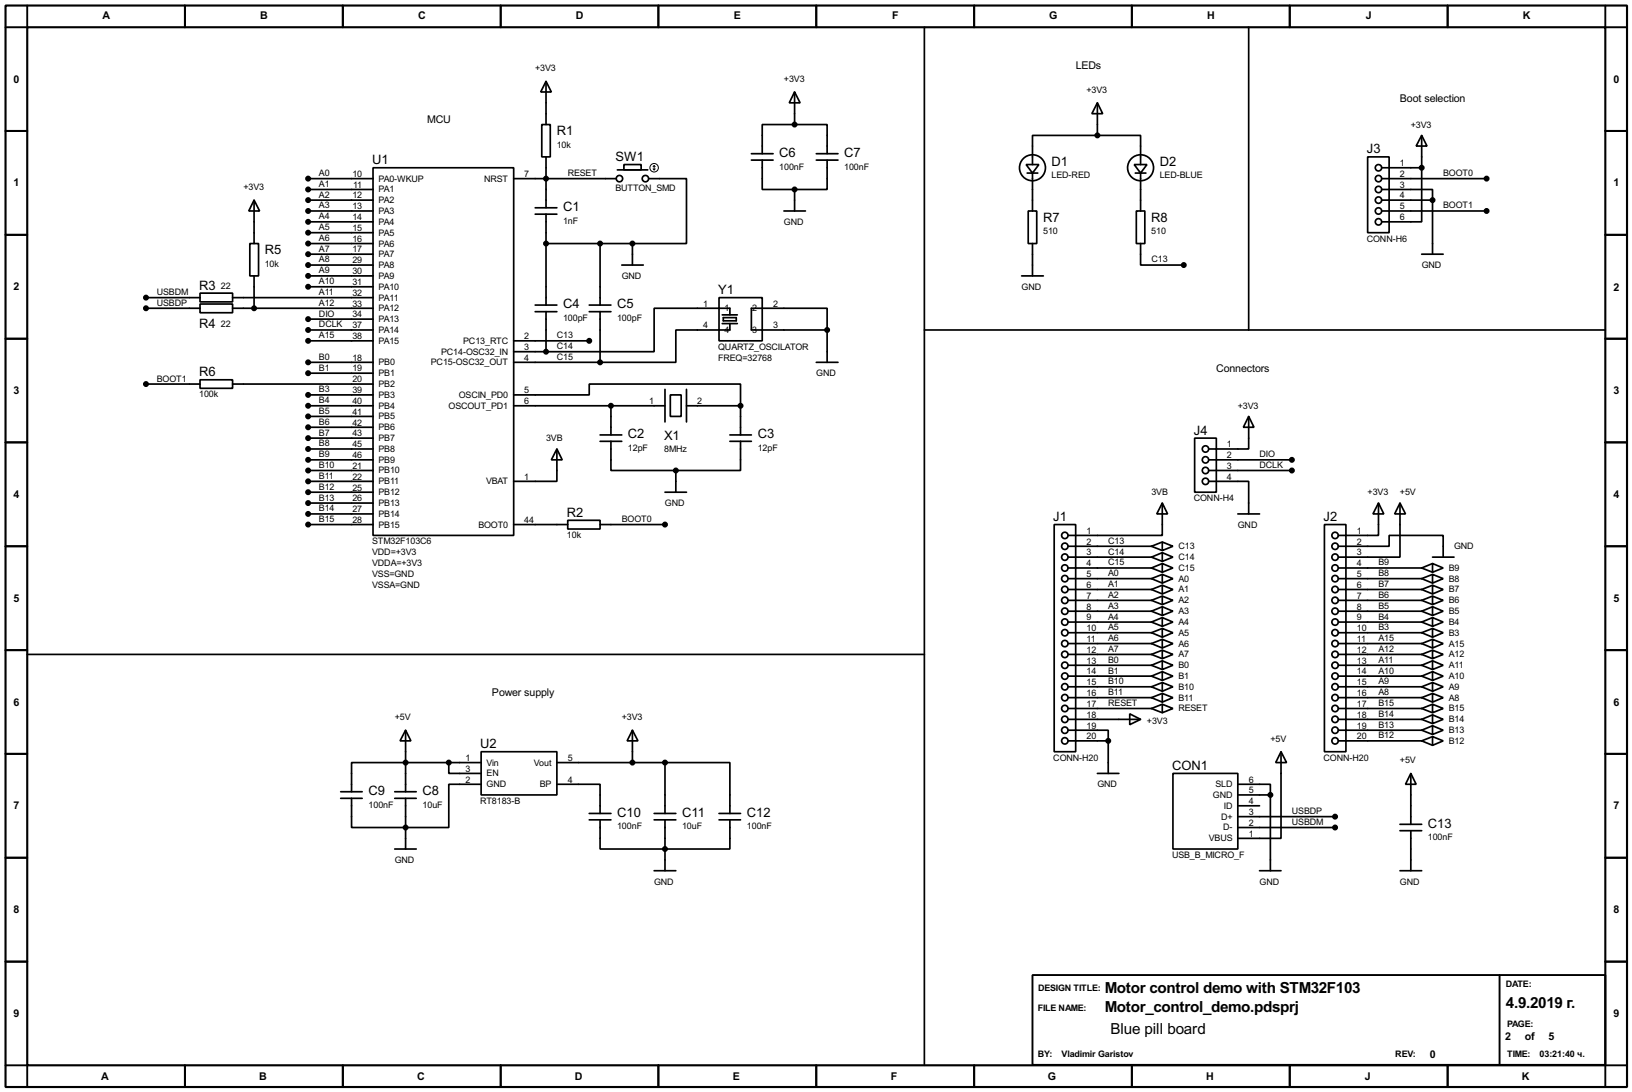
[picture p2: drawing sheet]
<svg xmlns="http://www.w3.org/2000/svg" width="383mm" height="256mm" viewBox="0 0 383 256" stroke-linecap="round" stroke-linejoin="round" font-family="sans-serif">
<path d="M1.3 1.3h381v254h-381zM6.4 6.4h370.8v243.8h-370.8z" fill="none" stroke="#000" stroke-width=".5"/>
<g fill="none" stroke="#000" stroke-width=".45">
<path d="M6.4 1.3v5.1h-5.1M43.5 1.3v5.1M80.6 1.3v5.1M117.7 1.3v5.1M154.7 1.3v5.1M191.8 1.3v5.1M228.9 1.3v5.1M266 1.3v5.1M303.1 1.3v5.1M340.2 1.3v5.1M377.2 1.3v5.1h5.1M1.3 30.8h5.1"/>
<path d="M377.2 30.8h5.1M1.3 55.2h5.1M377.2 55.2h5.1M1.3 79.6h5.1M377.2 79.6h5.1M1.3 103.9h5.1M377.2 103.9h5.1M1.3 128.3h5.1M377.2 128.3h5.1M1.3 152.7h5.1M377.2 152.7h5.1M1.3 177.1h5.1"/>
<path d="M377.2 177.1h5.1M1.3 201.5h5.1M377.2 201.5h5.1M1.3 225.9h5.1M242.6 229h134.6v21.1h-134.6zM352.4 229v21.1M377.2 225.9h5.1M1.3 250.2h5.1v5.1M43.5 250.2v5.1M80.6 250.2v5.1M117.7 250.2v5.1M154.7 250.2v5.1"/>
<path d="M191.8 250.2v5.1M228.9 250.2v5.1M266 250.2v5.1M303.1 250.2v5.1M340.2 250.2v5.1M382.3 250.2h-5.1v5.1"/>
</g>
<g fill="none" stroke="#000" stroke-width=".4">
<path d="M128.3 19.1l1.3 2.5h-2.5zM128.3 19.1v10.2M217.2 6.4v243.8M293.4 6.4v71.1M87.7 39.4h33v86.4h-33zM127.3 29.3h2v7.6h-2zM128.3 36.9v11.9M145.1 39.9h7.1M146.6 38.7h4.1v1.2h-4.1zM176.6 37.6h5.1M176.6 36.1h5.1M179.1 37.6v6.9h7.6"/>
<path d="M186.7 21.6l1.3 2.6h-2.5zM186.7 29.3h-7.6v6.8M186.7 29.3h7.7v6.8M186.7 21.6v7.7M191.8 37.6h5.1M191.8 36.1h5.1M194.4 37.6v6.9h-7.7M241.1 38.7h3l-1.5 2zM257.9 24.2l1.2 2.5h-2.5zM257.9 31.8h-15.3v6.9M257.9 31.8h10.1v6.9M257.9 24.2v7.6"/>
<path d="M266.5 38.7h3l-1.5 2zM321.4 36.9h5v17.8h-5zM324.7 39.4h9.4M334.1 31.8l1.2 2.5h-2.5zM334.1 39.4v12.7h-9.4M334.1 31.8v7.6M58.7 57.2h2.1v7.6h-2.1zM59.7 47l1.3 2.6h-2.5zM59.7 47v10.2M72.4 42h15.3M72.4 57.2h15.3M72.4 44.5h15.3"/>
<path d="M72.4 47h15.3M72.4 49.6h15.3M72.4 52.1h15.3M72.4 54.7h15.3M72.4 59.7h15.3M120.7 42h24.1M125.8 50.3h5.1M125.8 48.8h5.1M128.3 50.3v21.4M128.3 57.2h20.3M141 57.2v14.5M148.6 57.2v5.1"/>
<path d="M152.5 42h8.8v15.2h-12.7M184.2 49.6h5.1M186.7 44.5v5.1M241.4 40.7h2.5M241.6 49.6h2v7.6h-2zM242.6 40.7v8.9M242.6 57.2v7.6M266.8 40.7h2.5M267 49.6h2v7.6h-2zM268 57.2v5.1h10.2M268 40.7v8.9M324.7 44.5h11.9v2.5"/>
<path d="M324.7 42h24.6M324.7 47h11.9M324.7 49.6h24.6M334.1 59.7h5M336.6 47v12.7M34.3 69.9h12.7M34.3 72.4h12.7M47 68.9h7.7v2h-7.7zM47 71.4h7.7v2.1h-7.7zM54.7 69.9h33M54.7 72.4h33M59.7 64.8v7.6"/>
<path d="M72.4 77.5h15.3M72.4 62.3h15.3M72.4 64.8h15.3M72.4 67.4h15.3M72.4 75h15.3M125.8 73.2h5.1M125.8 71.7h5.1M128.3 73.2v9.4M138.5 73.2h5.1M138.5 71.7h5.1M141 73.2v11.9M146.1 62.3h5.1"/>
<path d="M169 69.9h10.1v10.2h-10.1zM169.7 76h3.6M169.7 74h3.6M170 74.6h3v.8h-3zM171.5 76v1.5h-12.7v7.6h-17.8M171.5 74v-1.6h-17.8v10.2h-25.4M176.6 72.4h17.8v5.1h-17.8zM194.4 77.5v7.6M217.2 77.5h160M240.1 64.8h5.1M34.3 90.2h12.7M47 89.2h7.7v2h-7.7z"/>
<path d="M54.7 90.2h33M72.4 85.1h15.3M72.4 95.3h15.3M72.4 80.1h15.3M72.4 87.7h15.3M72.4 92.8h15.3M72.4 97.8h15.3M120.7 92.8h17.8v-2.6h35.5v5.1M120.7 85.1h20.3M120.7 82.6h7.6M120.7 95.3h35.6M120.7 80.1h17.8"/>
<path d="M143.6 95.3v6.9M156.3 91.5v7.6M157.5 92.8h2.6v5h-2.6zM161.3 95.3h12.7M161.3 91.5v7.6M174 95.3v6.9M191.8 85.1h5.1M293.4 97.8l1.3 2.6h-2.5zM293.4 97.8v7.7h-9.4M72.4 100.4h15.3M72.4 102.9h15.3M72.4 105.5h15.3"/>
<path d="M72.4 108h15.3M72.4 110.5h15.3M72.4 113.1h15.3M72.4 115.6h15.3M72.4 118.2h15.3M130.9 105.5l1.2 2.5h-2.5zM130.9 105.5v7.6h-10.2M141 103.7h5.1M141 102.2h5.1M143.6 103.7v6.8h15.2M156.3 115.6h5M158.8 110.5v5.1"/>
<path d="M171.5 103.7h5.1M171.5 102.2h5.1M174 103.7v6.8h-15.2M273.1 118.2l1.3 2.5h-2.6zM273.1 118.2v7.6h-22.1M280.7 102.9h5.1v12.7h-5.1zM284 113.1h9.4v7.6M284 108h19.6M284 110.5h19.6M323.9 118.2l1.3 2.5h-2.6zM323.9 118.2v7.6h-9.4M329 118.2l1.3 2.5h-2.6z"/>
<path d="M329 118.2v12.7h-14.5M72.4 123.2h15.3M72.4 120.7h15.3M120.7 123.2h12.7M133.4 122.2h7.6v2.1h-7.6zM141 123.2h15.3M247.7 123.2h5.1v53.4h-5.1zM251 128.3h19.6M251 130.9h19.6M251 133.4h19.6M251 135.9h19.6M251 138.5h19.6"/>
<path d="M270.6 128.3l2.5 1M270.6 130.9l2.5 1M270.6 133.4l2.5 1M270.6 135.9l2.5 1.1M270.6 138.5l2.5 1M273.1 127.3l2.5 1-2.5 1zM273.1 129.8l2.5 1.1-2.5 1zM273.1 132.4l2.5 1-2.5 1zM273.1 134.9l2.5 1-2.5 1.1zM273.1 137.5l2.5 1-2.5 1zM273.1 127.3l-2.5 1M273.1 129.8l-2.5 1.1"/>
<path d="M273.1 132.4l-2.5 1M273.1 134.9l-2.5 1M273.1 137.5l-2.5 1M290.9 120.7h5.1M311.2 123.2h5.1v53.4h-5.1zM314.5 128.3h11.9v-2.5h12.7v5.1M314.5 133.4h19.6M314.5 135.9h19.6M314.5 138.5h19.6M334.1 133.4l2.5 1M334.1 135.9l2.5 1.1M334.1 138.5l2.5 1"/>
<path d="M336.6 132.4l2.5 1-2.5 1zM336.6 134.9l2.5 1-2.5 1.1zM336.6 137.5l2.5 1-2.5 1zM336.6 130.9h5.1M336.6 132.4l-2.5 1M336.6 134.9l-2.5 1M336.6 137.5l-2.5 1M6.4 153.7h210.8M251 141h19.6M251 143.6h19.6M251 146.1h19.6M251 148.6h19.6"/>
<path d="M251 151.2h19.6M251 153.7h19.6M251 156.3h19.6M251 158.8h19.6M270.6 141l2.5 1M270.6 143.6l2.5 1M270.6 146.1l2.5 1M270.6 148.6l2.5 1.1M270.6 151.2l2.5 1M270.6 153.7l2.5 1M270.6 156.3l2.5 1M270.6 158.8l2.5 1"/>
<path d="M273.1 140l2.5 1-2.5 1zM273.1 142.5l2.5 1.1-2.5 1zM273.1 145.1l2.5 1-2.5 1zM273.1 147.6l2.5 1-2.5 1.1zM273.1 150.2l2.5 1-2.5 1zM273.1 152.7l2.5 1-2.5 1zM273.1 155.2l2.5 1.1-2.5 1zM273.1 157.8l2.5 1-2.5 1zM273.1 140l-2.5 1M273.1 142.5l-2.5 1.1M273.1 145.1l-2.5 1M273.1 147.6l-2.5 1"/>
<path d="M273.1 150.2l-2.5 1M273.1 152.7l-2.5 1M273.1 155.2l-2.5 1.1M273.1 157.8l-2.5 1M314.5 141h19.6M314.5 143.6h19.6M314.5 146.1h19.6M314.5 148.6h19.6M314.5 151.2h19.6M314.5 153.7h19.6M314.5 156.3h19.6M314.5 158.8h19.6"/>
<path d="M334.1 141l2.5 1M334.1 143.6l2.5 1M334.1 146.1l2.5 1M334.1 148.6l2.5 1.1M334.1 151.2l2.5 1M334.1 153.7l2.5 1M334.1 156.3l2.5 1M334.1 158.8l2.5 1M336.6 140l2.5 1-2.5 1zM336.6 142.5l2.5 1.1-2.5 1zM336.6 145.1l2.5 1-2.5 1zM336.6 147.6l2.5 1-2.5 1.1z"/>
<path d="M336.6 150.2l2.5 1-2.5 1zM336.6 152.7l2.5 1-2.5 1zM336.6 155.2l2.5 1.1-2.5 1zM336.6 157.8l2.5 1-2.5 1zM336.6 140l-2.5 1M336.6 142.5l-2.5 1.1M336.6 145.1l-2.5 1M336.6 147.6l-2.5 1M336.6 150.2l-2.5 1M336.6 152.7l-2.5 1M336.6 155.2l-2.5 1.1M336.6 157.8l-2.5 1"/>
<path d="M95.3 171.5l1.3 2.5h-2.6zM95.3 171.5v14.5M105.5 179.1v2.6h7.6M113.1 176.6h17.8v10.1h-17.8zM113.1 179.1h-30.5v6.9M130.9 179.1h25.4M148.6 171.5l1.3 2.5h-2.5zM148.6 171.5v7.6M156.3 179.1h15.2v12M156.3 179.1v12M251 171.5h9.4v2.5M251 174h9.4"/>
<path d="M251 169h17M251 161.3h19.6M251 163.9h19.6M251 166.4h19.6M260.4 174v7.7M265.5 167.7l2.5 1.3-2.5 1.2zM270.6 161.3l2.5 1.1M270.6 163.9l2.5 1M270.6 166.4l2.5 1M273.1 160.3l2.5 1-2.5 1.1zM273.1 162.9l2.5 1-2.5 1zM273.1 165.4l2.5 1-2.5 1z"/>
<path d="M273.1 160.3l-2.5 1M273.1 162.9l-2.5 1M273.1 165.4l-2.5 1M301 176.6l1.3 2.5h-2.5zM301 176.6v20.3h-10.1M314.5 174h19.6M314.5 169h19.6M314.5 161.3h19.6M314.5 163.9h19.6M314.5 166.4h19.6M314.5 171.5h19.6M334.1 161.3l2.5 1.1"/>
<path d="M334.1 163.9l2.5 1M334.1 166.4l2.5 1M334.1 169l2.5 1M334.1 171.5l2.5 1M334.1 174l2.5 1.1M336.6 160.3l2.5 1-2.5 1.1zM336.6 162.9l2.5 1-2.5 1zM336.6 165.4l2.5 1-2.5 1zM336.6 167.9l2.5 1.1-2.5 1zM336.6 170.5l2.5 1-2.5 1zM336.6 173l2.5 1-2.5 1.1zM336.6 160.3l-2.5 1"/>
<path d="M336.6 162.9l-2.5 1M336.6 165.4l-2.5 1M336.6 167.9l-2.5 1.1M336.6 170.5l-2.5 1M336.6 173l-2.5 1M80.1 187.5h5M80.1 186h5M92.8 187.5h5M92.8 186h5M92.8 199.4h5M95.3 187.5v11.9M113.1 184.2h-7.6v10.2h-22.9v-6.9"/>
<path d="M130.9 184.2h10.1v6.9M138.5 192.6h5.1M138.5 191.1h5.1M141 192.6v6.8h30.5v-6.8M153.7 192.6h5.1M153.7 191.1h5.1M156.3 192.6v11.9M169 192.6h5M169 191.1h5M257.9 181.7h5M275.6 181.7h15.3v17.7h-15.3zM290.9 184.2h7.6v2.5"/>
<path d="M290.9 186.7h7.6M290.9 191.8h22.8M290.9 194.4h22.8M290.9 189.3h5.1M298.5 186.7v17.8M329 195.1h5.1M329 193.6h5.1M331.5 181.7l1.3 2.5h-2.5zM331.5 181.7v11.9M331.5 195.1v9.4M153.7 204.5h5.1M296 204.5h5"/>
<path d="M329 204.5h5.1"/>
<circle cx="242.6" cy="39.4" r="3.1"/>
<circle cx="268" cy="39.4" r="3.1"/>
<circle cx="323.9" cy="39.4" r=".75"/>
<circle cx="145.5" cy="42" r=".75"/>
<circle cx="151.6" cy="42" r=".75"/>
<circle cx="323.9" cy="52.1" r=".75"/>
<circle cx="323.9" cy="47" r=".75"/>
<circle cx="323.9" cy="42" r=".75"/>
<circle cx="323.9" cy="49.6" r=".75"/>
<circle cx="323.9" cy="44.5" r=".75"/>
<circle cx="283.2" cy="110.5" r=".75"/>
<circle cx="283.2" cy="113.1" r=".75"/>
<circle cx="283.2" cy="105.5" r=".75"/>
<circle cx="283.2" cy="108" r=".75"/>
<circle cx="250.2" cy="135.9" r=".75"/>
<circle cx="250.2" cy="138.5" r=".75"/>
<circle cx="250.2" cy="133.4" r=".75"/>
<circle cx="250.2" cy="128.3" r=".75"/>
<circle cx="250.2" cy="130.9" r=".75"/>
<circle cx="250.2" cy="125.8" r=".75"/>
<circle cx="313.7" cy="130.9" r=".75"/>
<circle cx="313.7" cy="125.8" r=".75"/>
<circle cx="313.7" cy="128.3" r=".75"/>
<circle cx="313.7" cy="133.4" r=".75"/>
<circle cx="313.7" cy="135.9" r=".75"/>
<circle cx="313.7" cy="138.5" r=".75"/>
<circle cx="250.2" cy="151.2" r=".75"/>
<circle cx="250.2" cy="156.3" r=".75"/>
<circle cx="250.2" cy="158.8" r=".75"/>
<circle cx="250.2" cy="143.6" r=".75"/>
<circle cx="250.2" cy="146.1" r=".75"/>
<circle cx="250.2" cy="153.7" r=".75"/>
<circle cx="250.2" cy="141" r=".75"/>
<circle cx="250.2" cy="148.6" r=".75"/>
<circle cx="313.7" cy="141" r=".75"/>
<circle cx="313.7" cy="151.2" r=".75"/>
<circle cx="313.7" cy="158.8" r=".75"/>
<circle cx="313.7" cy="148.6" r=".75"/>
<circle cx="313.7" cy="143.6" r=".75"/>
<circle cx="313.7" cy="153.7" r=".75"/>
<circle cx="313.7" cy="146.1" r=".75"/>
<circle cx="313.7" cy="156.3" r=".75"/>
<circle cx="250.2" cy="166.4" r=".75"/>
<circle cx="250.2" cy="174" r=".75"/>
<circle cx="250.2" cy="163.9" r=".75"/>
<circle cx="250.2" cy="169" r=".75"/>
<circle cx="250.2" cy="171.5" r=".75"/>
<circle cx="250.2" cy="161.3" r=".75"/>
<circle cx="313.7" cy="161.3" r=".75"/>
<circle cx="313.7" cy="169" r=".75"/>
<circle cx="313.7" cy="166.4" r=".75"/>
<circle cx="313.7" cy="171.5" r=".75"/>
<circle cx="313.7" cy="174" r=".75"/>
<circle cx="313.7" cy="163.9" r=".75"/>
</g>
<g fill="#000" stroke="#000" stroke-width=".4">
<circle cx="186.7" cy="29.3" r=".5"/>
<circle cx="257.8" cy="31.8" r=".5"/>
<circle cx="334" cy="39.4" r=".5"/>
<circle cx="72.4" cy="47" r=".5"/>
<circle cx="72.4" cy="49.6" r=".5"/>
<circle cx="72.4" cy="44.5" r=".5"/>
<circle cx="72.4" cy="42" r=".5"/>
<circle cx="72.4" cy="59.7" r=".5"/>
<circle cx="72.4" cy="52.1" r=".5"/>
<circle cx="72.4" cy="54.7" r=".5"/>
<circle cx="72.4" cy="57.2" r=".5"/>
<circle cx="128.3" cy="42" r=".5"/>
<circle cx="128.3" cy="57.2" r=".5"/>
<circle cx="141" cy="57.2" r=".5"/>
<circle cx="148.6" cy="57.2" r=".5"/>
<circle cx="186.7" cy="44.5" r=".5"/>
<circle cx="336.6" cy="47" r=".5"/>
<circle cx="349.3" cy="49.6" r=".5"/>
<circle cx="349.3" cy="42" r=".5"/>
<circle cx="34.3" cy="72.4" r=".5"/>
<circle cx="34.3" cy="69.9" r=".5"/>
<circle cx="59.7" cy="72.4" r=".5"/>
<circle cx="72.4" cy="67.4" r=".5"/>
<circle cx="72.4" cy="62.3" r=".5"/>
<circle cx="72.4" cy="75" r=".5"/>
<circle cx="72.4" cy="64.8" r=".5"/>
<circle cx="72.4" cy="77.5" r=".5"/>
<circle cx="194.3" cy="77.5" r=".5"/>
<circle cx="278.1" cy="62.3" r=".5"/>
<circle cx="34.3" cy="90.2" r=".5"/>
<circle cx="72.4" cy="95.3" r=".5"/>
<circle cx="72.4" cy="97.8" r=".5"/>
<circle cx="72.4" cy="85.1" r=".5"/>
<circle cx="72.4" cy="92.8" r=".5"/>
<circle cx="72.4" cy="80.1" r=".5"/>
<circle cx="72.4" cy="87.7" r=".5"/>
<circle cx="128.3" cy="82.6" r=".5"/>
<circle cx="138.4" cy="80.1" r=".5"/>
<circle cx="141" cy="85.1" r=".5"/>
<circle cx="143.5" cy="95.3" r=".5"/>
<circle cx="174" cy="95.3" r=".5"/>
<circle cx="72.4" cy="118.2" r=".5"/>
<circle cx="72.4" cy="108" r=".5"/>
<circle cx="72.4" cy="102.9" r=".5"/>
<circle cx="72.4" cy="113.1" r=".5"/>
<circle cx="72.4" cy="115.6" r=".5"/>
<circle cx="72.4" cy="110.5" r=".5"/>
<circle cx="72.4" cy="105.5" r=".5"/>
<circle cx="72.4" cy="100.4" r=".5"/>
<circle cx="158.8" cy="110.5" r=".5"/>
<circle cx="303.5" cy="110.5" r=".5"/>
<circle cx="303.5" cy="108" r=".5"/>
<circle cx="72.4" cy="123.2" r=".5"/>
<circle cx="72.4" cy="120.7" r=".5"/>
<circle cx="156.2" cy="123.2" r=".5"/>
<circle cx="95.3" cy="179.1" r=".5"/>
<circle cx="105.4" cy="179.1" r=".5"/>
<circle cx="148.6" cy="179.1" r=".5"/>
<circle cx="156.2" cy="179.1" r=".5"/>
<circle cx="260.4" cy="174" r=".5"/>
<circle cx="95.3" cy="194.4" r=".5"/>
<circle cx="156.2" cy="199.4" r=".5"/>
<circle cx="298.5" cy="186.7" r=".5"/>
<circle cx="313.7" cy="194.4" r=".5"/>
<circle cx="313.7" cy="191.8" r=".5"/>
</g>
<g fill="none" stroke="#000" stroke-width=".23">
<path d="M153.5 39.7l.2 .2M153.7 38.9v1M153.7 38.9l-.2 .3M153.7 38.9l.3 .3M154 39.7l-.3 .2"/>
<circle cx="153.7" cy="39.4" r="1"/>
</g>
<g font-size="4">
<text x="259.6" y="233.3">Motor control demo with STM32F103</text>
<text x="259.6" y="237.7">Motor_control_demo.pdsprj</text>
<text x="353.9" y="236.7">4.9.2019 г.</text>
<text x="260.9" y="242.8">Blue pill board</text>
</g>
<g font-size="3.4">
<text x="130.8" y="31.8">R1</text>
<text x="87.5" y="38.6">U1</text>
<text x="144.6" y="37.8">SW1</text>
<text x="183.1" y="36.8">C6</text>
<text x="198.4" y="36.8">C7</text>
<text x="247.1" y="38.9">D1</text>
<text x="272.5" y="38.9">D2</text>
<text x="321.2" y="36">J3</text>
<text x="132.3" y="49.5">C1</text>
<text x="245.1" y="52.1">R7</text>
<text x="270.5" y="52.1">R8</text>
<text x="62.2" y="59.8">R5</text>
<text x="46.8" y="68.1">R3</text>
<text x="168.8" y="69.1">Y1</text>
<text x="46.8" y="76.9">R4</text>
<text x="132.3" y="72.5">C4</text>
<text x="145" y="72.5">C5</text>
<text x="46.8" y="88.4">R6</text>
<text x="147.6" y="102.9">C2</text>
<text x="156.1" y="103.4">X1</text>
<text x="178.1" y="102.9">C3</text>
<text x="280.5" y="102.1">J4</text>
<text x="133.2" y="121.4">R2</text>
<text x="247.5" y="122.4">J1</text>
<text x="311" y="122.4">J2</text>
<text x="112.9" y="175.8">U2</text>
<text x="275.4" y="180.9">CON1</text>
<text x="86.6" y="186.8">C9</text>
<text x="99.3" y="186.8">C8</text>
<text x="145" y="191.8">C10</text>
<text x="160.3" y="191.8">C11</text>
<text x="175.5" y="191.8">C12</text>
<text x="335.5" y="194.4">C13</text>
</g>
<g font-size="2.8">
<text x="24.1" y="4.5">A</text>
<text x="61.2" y="4.5">B</text>
<text x="98.2" y="4.5">C</text>
<text x="135.3" y="4.5">D</text>
<text x="172.5" y="4.5">E</text>
<text x="209.6" y="4.5">F</text>
<text x="246.5" y="4.5">G</text>
<text x="283.7" y="4.5">H</text>
<text x="321" y="4.5">J</text>
<text x="357.9" y="4.5">K</text>
<text x="252.8" y="16.2">LEDs</text>
<text x="3.2" y="19.4">0</text>
<text x="329" y="23.9">Boot selection</text>
<text x="379.1" y="19.4">0</text>
<text x="100.4" y="28.9">MCU</text>
<text x="3.2" y="43.8">1</text>
<text x="379.1" y="43.8">1</text>
<text x="3.2" y="68.2">2</text>
<text x="379.1" y="68.4">2</text>
<text x="285.8" y="87.4">Connectors</text>
<text x="3.2" y="92.6">3</text>
<text x="379.1" y="92.6">3</text>
<text x="3.2" y="117">4</text>
<text x="379.1" y="117">4</text>
<text x="3.2" y="141.4">5</text>
<text x="379.1" y="141.4">5</text>
<text x="3.2" y="165.8">6</text>
<text x="115.6" y="163.6">Power supply</text>
<text x="379.1" y="165.8">6</text>
<text x="3.2" y="190.1">7</text>
<text x="379.1" y="190.1">7</text>
<text x="3.2" y="214.5">8</text>
<text x="379.1" y="214.5">8</text>
<text x="3.2" y="238.9">9</text>
<text x="379.1" y="238.9">9</text>
<text x="353.7" y="244.4">2</text>
<text x="358.3" y="244.4">of</text>
<text x="363.9" y="244.4">5</text>
<text x="336" y="248.4">0</text>
<text x="23.8" y="253.6">A</text>
<text x="60.9" y="253.6">B</text>
<text x="98" y="253.6">C</text>
<text x="135.1" y="253.6">D</text>
<text x="172.2" y="253.6">E</text>
<text x="209.4" y="253.6">F</text>
<text x="246.2" y="253.6">G</text>
<text x="283.4" y="253.6">H</text>
<text x="320.7" y="253.6">J</text>
<text x="357.6" y="253.6">K</text>
</g>
<g font-size="2.4">
<text x="125.8" y="16.8">+3V3</text>
<text x="184.2" y="19.3">+3V3</text>
<text x="255.3" y="21.8">+3V3</text>
<text x="331.5" y="30">+3V3</text>
<text x="130.8" y="34.8">10k</text>
<text x="75" y="41.3">A0</text>
<text x="82.8" y="41.6">10</text>
<text x="123.2" y="41.6">7</text>
<text x="133.4" y="41.3">RESET</text>
<text x="183.1" y="39.9">100nF</text>
<text x="198.4" y="39.9">100nF</text>
<text x="247.1" y="41.9">LED-RED</text>
<text x="272.5" y="41.9">LED-BLUE</text>
<text x="329" y="39">1</text>
<text x="329" y="41.6">2</text>
<text x="339.1" y="41.3">BOOT0</text>
<text x="57.2" y="44.7">+3V3</text>
<text x="75" y="43.9">A1</text>
<text x="75" y="46.4">A2</text>
<text x="82.8" y="46.6">12</text>
<text x="83" y="44.1">11</text>
<text x="89" y="42.7">PA0-WKUP</text>
<text x="89" y="47.7">PA2</text>
<text x="89" y="45.2">PA1</text>
<text x="113.8" y="42.7">NRST</text>
<text x="144.6" y="44.8">BUTTON_SMD</text>
<text x="329" y="44.1">3</text>
<text x="329" y="46.6">4</text>
<text x="75" y="49">A3</text>
<text x="75" y="51.5">A4</text>
<text x="82.8" y="49.2">13</text>
<text x="82.8" y="51.7">14</text>
<text x="89" y="50.2">PA3</text>
<text x="89" y="52.8">PA4</text>
<text x="132.3" y="52.6">1nF</text>
<text x="184.2" y="52.8">GND</text>
<text x="329" y="49.2">5</text>
<text x="329" y="51.7">6</text>
<text x="339.1" y="49">BOOT1</text>
<text x="75" y="54">A5</text>
<text x="75" y="56.6">A6</text>
<text x="75" y="59.1">A7</text>
<text x="82.8" y="54.3">15</text>
<text x="82.8" y="56.8">16</text>
<text x="82.8" y="59.3">17</text>
<text x="89" y="55.4">PA5</text>
<text x="89" y="57.9">PA6</text>
<text x="245.1" y="55">510</text>
<text x="270.5" y="55">510</text>
<text x="321.2" y="56.8">CONN-H6</text>
<text x="62.2" y="62.7">10k</text>
<text x="75" y="61.7">A8</text>
<text x="75" y="64.2">A9</text>
<text x="82.8" y="61.9">29</text>
<text x="82.8" y="64.4">30</text>
<text x="89" y="60.4">PA7</text>
<text x="89" y="62.9">PA8</text>
<text x="89" y="65.5">PA9</text>
<text x="146.1" y="65.5">GND</text>
<text x="270.6" y="61.7">C13</text>
<text x="334.1" y="62.9">GND</text>
<text x="36.9" y="69.3">USBDM</text>
<text x="36.9" y="71.8">USBDP</text>
<text x="51.9" y="67.9">22</text>
<text x="75" y="69.3">A11</text>
<text x="75" y="71.8">A12</text>
<text x="75" y="66.7">A10</text>
<text x="82.8" y="67">31</text>
<text x="82.8" y="69.5">32</text>
<text x="82.8" y="72">33</text>
<text x="89" y="68.1">PA10</text>
<text x="89" y="70.6">PA11</text>
<text x="165.3" y="72">1</text>
<text x="181.7" y="72">2</text>
<text x="240.1" y="68.1">GND</text>
<text x="51.9" y="76.8">22</text>
<text x="75" y="74.4">DIO</text>
<text x="75" y="76.9">DCLK</text>
<text x="82.8" y="74.6">34</text>
<text x="82.8" y="77.1">37</text>
<text x="89" y="73.1">PA12</text>
<text x="89" y="75.6">PA13</text>
<text x="132.3" y="75.4">100pF</text>
<text x="145" y="75.4">100pF</text>
<text x="165.3" y="77.1">4</text>
<text x="170.2" y="73.1">1</text>
<text x="176.7" y="73.1">2</text>
<text x="181.7" y="77.1">3</text>
<text x="75" y="79.5">A15</text>
<text x="82.8" y="79.7">38</text>
<text x="89" y="78.2">PA14</text>
<text x="89" y="80.8">PA15</text>
<text x="103.7" y="83.3">PC14-OSC32_IN</text>
<text x="108.9" y="80.8">PC13_RTC</text>
<text x="123.2" y="79.7">2</text>
<text x="123.2" y="82.2">3</text>
<text x="130.9" y="82">C14</text>
<text x="130.9" y="79.5">C13</text>
<text x="168.8" y="82.2">QUARTZ_OSCILATOR</text>
<text x="170.2" y="78.2">4</text>
<text x="176.7" y="78.2">3</text>
<text x="36.9" y="89.6">BOOT1</text>
<text x="75" y="84.5">B0</text>
<text x="75" y="87.1">B1</text>
<text x="82.8" y="84.7">18</text>
<text x="82.8" y="87.3">19</text>
<text x="82.8" y="89.8">20</text>
<text x="89" y="85.8">PB0</text>
<text x="89" y="88.4">PB1</text>
<text x="101.2" y="85.8">PC15-OSC32_OUT</text>
<text x="123.2" y="84.7">4</text>
<text x="130.9" y="84.5">C15</text>
<text x="168.8" y="84.7">FREQ=32768</text>
<text x="191.8" y="88.4">GND</text>
<text x="46.8" y="93.3">100k</text>
<text x="75" y="92.2">B3</text>
<text x="75" y="94.7">B4</text>
<text x="82.8" y="92.4">39</text>
<text x="82.8" y="94.9">40</text>
<text x="89" y="90.9">PB2</text>
<text x="89" y="93.5">PB3</text>
<text x="107.8" y="93.5">OSCIN_PD0</text>
<text x="123.2" y="92.4">5</text>
<text x="123.2" y="94.9">6</text>
<text x="152.6" y="94.9">1</text>
<text x="163.9" y="94.9">2</text>
<text x="75" y="97.2">B5</text>
<text x="75" y="99.8">B6</text>
<text x="82.8" y="97.4">41</text>
<text x="82.8" y="100">42</text>
<text x="89" y="96">PB4</text>
<text x="89" y="98.5">PB5</text>
<text x="89" y="101.1">PB6</text>
<text x="105.4" y="96">OSCOUT_PD1</text>
<text x="290.9" y="96">+3V3</text>
<text x="75" y="102.3">B7</text>
<text x="75" y="104.9">B8</text>
<text x="75" y="107.4">B9</text>
<text x="82.8" y="105.1">45</text>
<text x="82.8" y="107.6">46</text>
<text x="82.8" y="102.5">43</text>
<text x="89" y="106.2">PB8</text>
<text x="89" y="103.6">PB7</text>
<text x="128.3" y="103.6">3VB</text>
<text x="147.6" y="105.9">12pF</text>
<text x="156.1" y="106.3">8MHz</text>
<text x="178.1" y="105.9">12pF</text>
<text x="288.3" y="105.1">1</text>
<text x="288.3" y="107.6">2</text>
<text x="296" y="107.4">DIO</text>
<text x="75" y="109.9">B10</text>
<text x="75" y="112.5">B11</text>
<text x="82.8" y="110.1">21</text>
<text x="82.8" y="112.7">22</text>
<text x="89" y="108.7">PB9</text>
<text x="89" y="111.2">PB10</text>
<text x="89" y="113.8">PB11</text>
<text x="114.2" y="113.8">VBAT</text>
<text x="123.2" y="112.7">1</text>
<text x="288.3" y="110.1">3</text>
<text x="288.3" y="112.7">4</text>
<text x="296" y="109.9">DCLK</text>
<text x="75" y="115">B12</text>
<text x="75" y="117.6">B13</text>
<text x="82.8" y="115.2">25</text>
<text x="82.8" y="117.8">26</text>
<text x="89" y="116.3">PB12</text>
<text x="89" y="118.9">PB13</text>
<text x="156.3" y="118.9">GND</text>
<text x="270.6" y="116.3">3VB</text>
<text x="280.5" y="117.7">CONN-H4</text>
<text x="321.4" y="116.3">+3V3</text>
<text x="329" y="116.3">+5V</text>
<text x="75" y="120.1">B14</text>
<text x="75" y="122.6">B15</text>
<text x="82.8" y="120.3">27</text>
<text x="82.8" y="122.8">28</text>
<text x="89" y="121.4">PB14</text>
<text x="89" y="123.9">PB15</text>
<text x="112.4" y="123.9">BOOT0</text>
<text x="123.2" y="122.8">44</text>
<text x="146.1" y="122.6">BOOT0</text>
<text x="255.3" y="125.4">1</text>
<text x="290.9" y="123.9">GND</text>
<text x="318.8" y="125.4">1</text>
<text x="87.5" y="127.9">STM32F103C6</text>
<text x="87.5" y="130.4">VDD=+3V3</text>
<text x="133.2" y="126.4">10k</text>
<text x="255.3" y="127.9">2</text>
<text x="255.3" y="130.5">3</text>
<text x="260.4" y="127.7">C13</text>
<text x="260.4" y="130.3">C14</text>
<text x="276.9" y="129">C13</text>
<text x="276.9" y="131.6">C14</text>
<text x="318.8" y="127.9">2</text>
<text x="318.8" y="130.5">3</text>
<text x="341.7" y="129">GND</text>
<text x="87.5" y="133">VDDA=+3V3</text>
<text x="87.5" y="135.5">VSS=GND</text>
<text x="255.3" y="133">4</text>
<text x="255.3" y="135.5">5</text>
<text x="260.4" y="132.8">C15</text>
<text x="260.4" y="135.3">A0</text>
<text x="260.4" y="137.9">A1</text>
<text x="276.9" y="134.1">C15</text>
<text x="276.9" y="136.6">A0</text>
<text x="318.8" y="133">4</text>
<text x="318.8" y="135.5">5</text>
<text x="323.9" y="132.8">B9</text>
<text x="323.9" y="135.3">B8</text>
<text x="323.9" y="137.9">B7</text>
<text x="340.4" y="134.1">B9</text>
<text x="340.4" y="136.6">B8</text>
<text x="87.5" y="138">VSSA=GND</text>
<text x="255.3" y="138.1">6</text>
<text x="255.3" y="140.6">7</text>
<text x="255.3" y="143.2">8</text>
<text x="260.4" y="140.4">A2</text>
<text x="260.4" y="143">A3</text>
<text x="276.9" y="139.2">A1</text>
<text x="276.9" y="141.7">A2</text>
<text x="318.8" y="138.1">6</text>
<text x="318.8" y="140.6">7</text>
<text x="318.8" y="143.2">8</text>
<text x="323.9" y="140.4">B6</text>
<text x="323.9" y="143">B5</text>
<text x="340.4" y="139.2">B7</text>
<text x="340.4" y="141.7">B6</text>
<text x="255.3" y="145.7">9</text>
<text x="255.3" y="148.2">10</text>
<text x="260.4" y="145.5">A4</text>
<text x="260.4" y="148">A5</text>
<text x="276.9" y="144.3">A3</text>
<text x="276.9" y="146.8">A4</text>
<text x="276.9" y="149.3">A5</text>
<text x="318.8" y="145.7">9</text>
<text x="318.8" y="148.2">10</text>
<text x="323.9" y="145.5">B4</text>
<text x="323.9" y="148">B3</text>
<text x="340.4" y="144.3">B5</text>
<text x="340.4" y="146.8">B4</text>
<text x="340.4" y="149.3">B3</text>
<text x="255.3" y="150.8">11</text>
<text x="255.3" y="153.3">12</text>
<text x="255.3" y="155.9">13</text>
<text x="260.4" y="150.6">A6</text>
<text x="260.4" y="153.1">A7</text>
<text x="260.4" y="155.7">B0</text>
<text x="276.9" y="151.9">A6</text>
<text x="276.9" y="154.4">A7</text>
<text x="318.8" y="150.8">11</text>
<text x="318.8" y="153.3">12</text>
<text x="318.8" y="155.9">13</text>
<text x="323.9" y="150.6">A15</text>
<text x="323.9" y="153.1">A12</text>
<text x="323.9" y="155.7">A11</text>
<text x="340.4" y="151.9">A15</text>
<text x="340.4" y="154.4">A12</text>
<text x="255.3" y="158.4">14</text>
<text x="255.3" y="160.9">15</text>
<text x="260.4" y="158.2">B1</text>
<text x="260.4" y="160.7">B10</text>
<text x="276.9" y="157">B0</text>
<text x="276.9" y="159.5">B1</text>
<text x="318.8" y="158.4">14</text>
<text x="318.8" y="160.9">15</text>
<text x="323.9" y="158.2">A10</text>
<text x="323.9" y="160.7">A9</text>
<text x="340.4" y="157">A11</text>
<text x="340.4" y="159.5">A10</text>
<text x="255.3" y="163.5">16</text>
<text x="255.3" y="166">17</text>
<text x="260.4" y="163.3">B11</text>
<text x="260.4" y="165.8">RESET</text>
<text x="276.9" y="162">B10</text>
<text x="276.9" y="164.6">B11</text>
<text x="276.9" y="167.1">RESET</text>
<text x="318.8" y="163.5">16</text>
<text x="318.8" y="166">17</text>
<text x="323.9" y="163.3">A8</text>
<text x="323.9" y="165.8">B15</text>
<text x="340.4" y="162">A9</text>
<text x="340.4" y="164.6">A8</text>
<text x="340.4" y="167.1">B15</text>
<text x="92.8" y="169.2">+5V</text>
<text x="146.1" y="169.2">+3V3</text>
<text x="255.3" y="168.6">18</text>
<text x="255.3" y="171.1">19</text>
<text x="255.3" y="173.6">20</text>
<text x="269.5" y="170.2">+3V3</text>
<text x="318.8" y="168.6">18</text>
<text x="318.8" y="171.1">19</text>
<text x="318.8" y="173.6">20</text>
<text x="323.9" y="168.4">B14</text>
<text x="323.9" y="170.9">B13</text>
<text x="323.9" y="173.4">B12</text>
<text x="340.4" y="169.7">B14</text>
<text x="340.4" y="172.2">B13</text>
<text x="109.4" y="178.7">1</text>
<text x="114.4" y="179.8">Vin</text>
<text x="125.5" y="179.8">Vout</text>
<text x="133.4" y="178.7">5</text>
<text x="247.5" y="178.7">CONN-H20</text>
<text x="298.5" y="174.2">+5V</text>
<text x="311" y="178.7">CONN-H20</text>
<text x="329" y="179.3">+5V</text>
<text x="340.4" y="174.7">B12</text>
<text x="109.4" y="181.3">3</text>
<text x="109.4" y="183.8">2</text>
<text x="114.4" y="182.4">EN</text>
<text x="114.4" y="184.9">GND</text>
<text x="126.9" y="184.9">BP</text>
<text x="133.4" y="183.8">4</text>
<text x="257.9" y="184.9">GND</text>
<text x="285.6" y="184.9">SLD</text>
<text x="293.4" y="183.8">6</text>
<text x="86.6" y="189.7">100nF</text>
<text x="99.3" y="189.7">10uF</text>
<text x="112.9" y="188.8">RT8183-B</text>
<text x="285" y="187.4">GND</text>
<text x="287.6" y="190">ID</text>
<text x="293.4" y="191.4">3</text>
<text x="293.4" y="186.3">5</text>
<text x="293.4" y="188.9">4</text>
<text x="303.6" y="191.2">USBDP</text>
<text x="145" y="194.7">100nF</text>
<text x="160.3" y="194.7">10uF</text>
<text x="175.5" y="194.7">100nF</text>
<text x="284.1" y="197.6">VBUS</text>
<text x="286.9" y="192.5">D+</text>
<text x="287.4" y="195.1">D-</text>
<text x="293.4" y="194">2</text>
<text x="293.4" y="196.5">1</text>
<text x="303.6" y="193.8">USBDM</text>
<text x="335.5" y="197.3">100nF</text>
<text x="92.8" y="202.7">GND</text>
<text x="275.4" y="201.5">USB_B_MICRO_F</text>
<text x="153.7" y="207.8">GND</text>
<text x="296" y="207.8">GND</text>
<text x="329" y="207.8">GND</text>
<text x="243.9" y="232.8">DESIGN TITLE:</text>
<text x="353.9" y="231.9">DATE:</text>
<text x="243.9" y="237.5">FILE NAME:</text>
<text x="354.1" y="241.3">PAGE:</text>
<text x="243.9" y="248.2">BY:</text>
<text x="249.5" y="248.2">Vladimir Garistov</text>
<text x="327.9" y="248.3">REV:</text>
<text x="354.2" y="248.3">TIME:</text>
<text x="361.8" y="248.3">03:21:40 ч.</text>
</g>
</svg>
